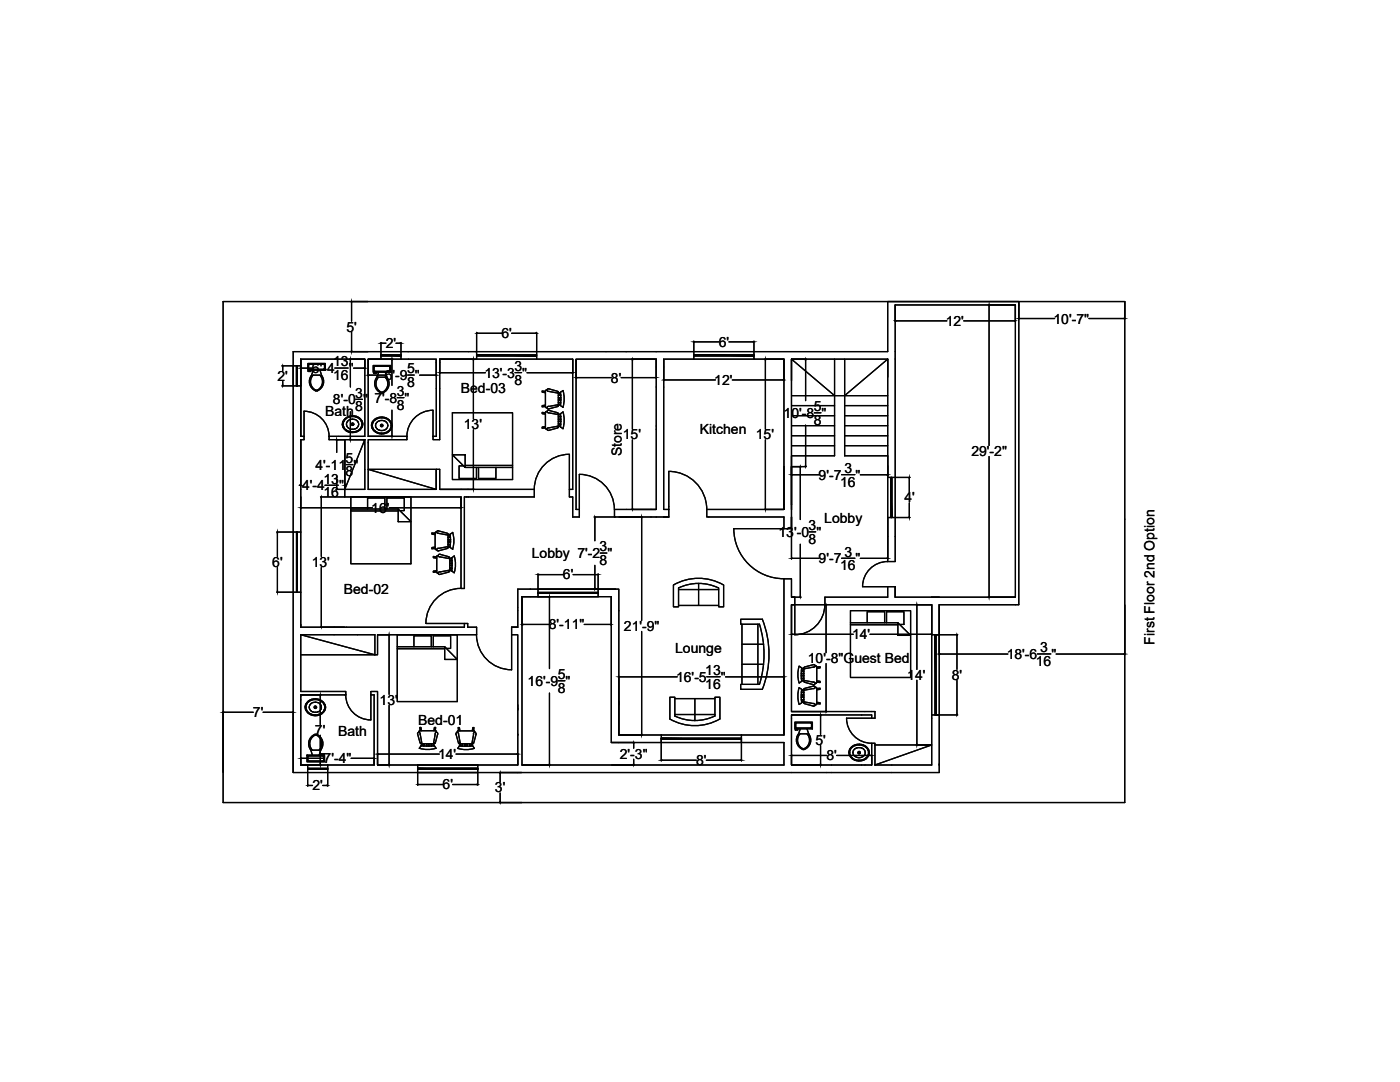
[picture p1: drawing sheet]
<svg xmlns="http://www.w3.org/2000/svg" width="279mm" height="216mm" viewBox="0 0 279 216" stroke-linecap="round" stroke-linejoin="round" font-family="sans-serif">
<!-- layer: 0 -->
<g fill="none" stroke="#000" stroke-width=".25">
<path d="M44.5 60.2h180v99.9h-180zM60 71.7v15.4h.7v.6h-.7v18.5h-1.5v-29.2h1.5v10.1M60 71.7v1.3h-1.5v-2.8h17.5v1.5h-2.5v15.4h7.7v.6h-7.7v10h13.6M60 71.7h12.8v15.4h-7.1v.6h7.1M80 70.2h15.1v1.5h-7.4v16h-1.3v-.6h.7v-15.4h-7.1zM107.1 70.2h31.4v1.5h-6v30h1v1.5h-10.9v-1.5h8.4v-30h-16v30h.6v1.5h-1.3v-4h-.7v-1.5h.7v-26h-7.2zM158 71.7h19.2M158 71.7l8.6 7.2M158 78.9h8.6M166.6 71.7v19.2h-8.6M168.6 71.7v19.2h8.6M168.6 78.9h8.6"/>
<path d="M177.2 71.7l-8.6 7.2h-2M177.2 60.2v10h-26.7v1.5h6v30h-15.5v1.5h15.5v2.3h1.5v-33.8M177.2 71.7v23.6h1.5v-34.5h23.9v58.4h-16.7M203.3 60.2v60.5h-15.9v6h-1.5v-6h-21.3v-1.5h12.6v-2.1h1.5v2.1h8.7M68.8 87.7v10l4-10M72.8 87.7v10h-4v1.5h23.2v18.2h.7v-18.2h13.9v-1.5h-18.9v-4h-14.2l13.6 4M87.1 93.7v4M158 88.9h8.6M158 86.9h8.6M158 84.9h8.6M158 82.9h8.6M158 80.9h8.6"/>
<path d="M168.6 88.9h8.6M168.6 86.9h8.6M168.6 84.9h8.6M168.6 82.9h8.6M168.6 80.9h8.6M58.5 118.2h1.5v7h32.7v-.8h.6v.8h1.8v1.5h-19.8v4h-.5l-14.8-4v11.3h9v.7h-9v13.9h1.4v1.5h-2.9zM177.2 103.3h1.5v8.7h-1.5zM60 126.7h14.8v4h-14.8M74 138h1.3v14.6h8v1.5h-17.9v-1.5h9.3v-13.9h-.7zM123.5 140v6.7h8.5v1.5h-10v-29.1h-2.6v-1.5h4.1v23M103.3 141.4v-14.7h-1.2v-1.5h1.2v-7.6h4.1v1.5h-3.2v33.5h52.3v-4.4h-8.5v-1.5h8.5v-31.2h1.5v3.7h.6v1.5h-.6v21.3h16.6v1.3h-5.7M103.3 141.7h.1"/>
<path d="M103.3 146.7h.1M103.3 140.6v12h-8v1.5h92.1v-11.4h-1.5v9.9h-11.3M174 143.3v-.6h-16v9.9h16v-4.3h.6v.3M174.6 148.6h11.3l-11.3 4M174.6 148.6v4M187.4 152.6h.1"/>
</g>
<!-- layer: Doors -->
<g fill="none" stroke="#000" stroke-width=".25">
<path d="M65.7 87.1a5 5 0 0 0-5-5v5M81.2 87.1a5.2 5.2 0 0 1 5.2-5.2v5.2M113.6 90.6a7 7 0 0 0-7 7M113.6 90.7v7M133.5 94.1a7.6 7.6 0 0 1 7.5 7.5M133.5 94.1v7.6M92 117.4a7 7 0 0 0-7 7M122.6 101.6a7 7 0 0 0-7-6.9v7M146.4 105.5a10 10 0 0 0 10 10M146.5 105.5h10M172.2 117.1h5M177.1 112a5 5 0 0 0-5 5.1"/>
<path d="M69 138.6a5 5 0 0 0 5 5.1v-5M85 124.4h7.7M95.1 126.6a7 7 0 0 0 7 7v-6.9M164.6 120.7a6 6 0 0 1-6 6v-6M168.9 143.3a5 5 0 0 0 5.1 5"/>
</g>
<!-- layer: Windows -->
<g fill="none" stroke="#000" stroke-width=".25">
<path d="M58.5 73v4M59.2 77v-4h.1v4M60 73v4M76 71.7h4M76 70.8h4v.2h-4M76 70.2h4M95.1 71.7h12M95.1 70.8h12M95.1 70.2h12M95.1 71h12M138.5 71.7h12M138.5 70.8h12v.2h-12z"/>
<path d="M138.5 70.2h12M177.2 95.3v8M177.8 95.3h.2v8h-.2zM178.7 95.3v8M58.5 106.2v12M59.2 106.2v12M59.3 106.2v12M60 106.2v12M107.4 119.1h12M107.4 118.4h12M107.4 117.6h12M107.4 118.2h12"/>
<path d="M185.9 126.7v16M186.6 126.7h.2v16h-.2zM187.4 126.7v16M61.4 153.3h4v.2h-4zM61.4 154.1h4M61.4 152.6h4M83.3 154.1h12M83.3 153.5h12M83.3 152.6h12M83.3 153.3h12M132 147.3h16v.2h-16zM132 146.7h16"/>
<path d="M132 148.2h16"/>
</g>
<g fill="#000" stroke="#000" stroke-width=".2">
<path d="M59.2 73l.1 4v-4zM59.2 73l.1 4h-.1z"/>
<path d="M59.2 73l.1 4v-4zM59.2 73l.1 4h-.1z"/>
<path d="M59.2 73l.1 4v-4zM59.2 73l.1 4h-.1z"/>
<path d="M59.2 73l.1 4v-4zM59.2 73l.1 4h-.1z"/>
<path d="M76 70.8l4 .2v-.2zM76 70.8l4 .2h-4z"/>
<path d="M76 70.8l4 .2v-.2zM76 70.8l4 .2h-4z"/>
<path d="M95.1 70.8l12 .2v-.2zM95.1 70.8l12 .2h-12z"/>
<path d="M95.1 70.8l12 .2v-.2zM95.1 70.8l12 .2h-12z"/>
<path d="M138.5 70.8l12 .2v-.2zM138.5 70.8l12 .2h-12z"/>
<path d="M138.5 70.8l12 .2v-.2zM138.5 70.8l12 .2h-12z"/>
<path d="M177.8 95.3l.2 8v-8zM177.8 95.3l.2 8h-.2z"/>
<path d="M177.8 95.3l.2 8v-8zM177.8 95.3l.2 8h-.2z"/>
<path d="M59.2 106.2l.1 12v-12zM59.2 106.2l.1 12h-.1z"/>
<path d="M59.2 106.2l.1 12v-12zM59.2 106.2l.1 12h-.1z"/>
<path d="M107.4 118.2l12 .2v-.2zM107.4 118.2l12 .2h-12z"/>
<path d="M107.4 118.2l12 .2v-.2zM107.4 118.2l12 .2h-12z"/>
<path d="M107.4 118.2l12 .2v-.2zM107.4 118.2l12 .2h-12z"/>
<path d="M107.4 118.2l12 .2v-.2zM107.4 118.2l12 .2h-12z"/>
<path d="M186.6 126.7l.2 16v-16zM186.6 126.7l.2 16h-.2z"/>
<path d="M186.6 126.7l.2 16v-16zM186.6 126.7l.2 16h-.2z"/>
<path d="M61.4 153.3l4 .2v-.2zM61.4 153.3l4 .2h-4z"/>
<path d="M61.4 153.3l4 .2v-.2zM61.4 153.3l4 .2h-4z"/>
<path d="M83.3 153.3l12 .2v-.2zM83.3 153.3l12 .2h-12z"/>
<path d="M83.3 153.3l12 .2v-.2zM83.3 153.3l12 .2h-12z"/>
<path d="M83.3 153.3l12 .2v-.2zM83.3 153.3l12 .2h-12z"/>
<path d="M83.3 153.3l12 .2v-.2zM83.3 153.3l12 .2h-12z"/>
<path d="M132 147.3l16 .2v-.2zM132 147.3l16 .2h-16z"/>
<path d="M132 147.3l16 .2v-.2zM132 147.3l16 .2h-16z"/>
</g>
<!-- layer: Dim -->
<g fill="none" stroke="#000" stroke-width=".25">
<path d="M56.3 73h2.2M56.3 77h2.2M56.4 73.1v.8M56.4 76.1v.7M60 71.7v1.9M60.2 73.5h2.1M66.8 73.4h2.7M69.8 71.7h3M69.9 71.8v5.4M70 70.2h3.4M70 60.2h3.4M70.2 60.3v3.8"/>
<path d="M70.2 66.3v3.7M70.6 73.5h2.1M71 79.7h1.3M72.8 71.7v1.9M73.5 71.7v3.3M73.5 71.7h4.9M73.6 74.9h3.2M76 68.3v1.8M76.2 68.5h.8M78.2 71.8v5.1M79 68.5h.9M79.3 79.3h1.3"/>
<path d="M80 68.3v1.8M81.4 74.8h1.3M83.7 74.9h3.2M87.1 71.7v3.3M87.7 71.7v2.8M87.8 71.7h6.8M87.9 74.4h9M94.5 71.8v11.8M95.1 66.3v3.8M95.3 66.5h4.8M102.1 66.5h4.8M102.8 74.4h1.3"/>
<path d="M105.2 74.4h8.9M107.1 66.3v3.8M114.3 71.7v2.8M115 71.7v3.8M115.1 75.3h6.9M124 75.3h6.8M126.1 71.7h4.8M126.2 71.8v13.8M131 71.7v3.8M132.5 71.7v4.3M132.6 75.8h10.2M138.5 68.1v2"/>
<path d="M138.6 68.2h4.9M145.5 68.2h4.8M146.1 75.8h10.2M150.5 68.1v2M152.6 71.7h3.8M152.8 71.8v13.8M156.5 71.7v4.3M158 71.7h2.9M160.8 71.8v8.1M178.7 60.9v3.3M178.8 64h10.2M192.3 64h10.2"/>
<path d="M197.2 60.8h5.4M197.4 61v27.9M202.6 60.9v3.3M203.3 60.2v3.5M203.5 63.6h7M217.3 63.6h7M224.5 60.2v3.5M59.7 96.8h.2M60 87.8v9.2M60 99.2v2.3M64 99.2h4.8M64.1 99.3v11.8"/>
<path d="M64.8 96.8h2.7M67 87.7h1.8M67 97.7h1.8M67.2 87.9v2.4M67.2 95.1v2.4M68.8 87.8v9.2M69 96.8h.1M69.1 92.7h1.3M69.8 87.7h3M69.9 82.2v5.4M73.5 87.1h4.9M78.2 81.8v5.1"/>
<path d="M87.1 93.7v4M87.8 97.7h6.8M92 99.2v2.3M94.5 85.8v11.7M126.2 87.8v13.7M152.8 87.8v13.7M156.5 93.1v7.6M158 91v9.7M158 93.1h2.9M158.1 94.7h5.3M159.7 93.3v10.4M160.8 84.8v8.2"/>
<path d="M162.5 82.4h1.3M168 94.7h2.6M171.7 94.7h5.3M177.2 91v3.9M178.7 95.3h2.9M181.5 95.4v2.8M197.4 91.1v27.9M55.2 106.2h3.3M55.2 118.2h3.3M55.4 106.3v4.8M55.4 113.3v4.7M60.2 101.3h14.1"/>
<path d="M64.1 113.3v11.7M77.7 101.3h14.2M104.2 119.1v5.7M104.2 119.1h5.6M107.4 114.5v3M107.5 114.7h4.9M109.7 119.2v14.2M114.4 114.7h4.8M118.6 103.2h4.2M118.6 117.6h4.2M118.7 103.3v4.6M118.7 112.8v4.6"/>
<path d="M119.4 114.5v3M119.8 110.4h1.3M122 119.1v5.7M123.5 103.2h4.7M126.1 101.7h4.8M128.1 103.3v20.5M152.6 101.7h3.8M158 103.2v8.4M158 119.2h1.9M158.1 111.4h5.3M159.7 108.6v10.4M161.5 106.1h1.3"/>
<path d="M168 111.4h2.6M171.7 111.4h5.3M177.2 103.3v8.3M178.7 103.3h2.9M181.5 100.3v2.8M197.2 119.2h5.4M60.1 138.7h4M63.9 138.8v5.8M64 125.2h4.8M75.4 126.7h2.4M77.7 126.8v11.7M104.3 124.6h5.3"/>
<path d="M109.7 138.3v14.2M111.4 135.8h1.3M116.6 124.6h5.2M123.5 134.9v11.7M123.6 135.1h11.6M128.1 126v20.5M141 135h2.7M144.8 135.1h11.5M156.5 134.9v11.7M158 120.7v6M158 120.7h7M158.1 126.6h12.2"/>
<path d="M164.9 120.8v9.4M164.9 132.4v9.4M173.6 126.6h12.2M182.8 120.7h3.1M183 120.8v12.8M183 135.7v12.8M185.9 120.7v6M186.8 126.7h4.3M187.4 120.7v10M187.6 130.5h13.5M191 126.8v6.8M191 135.8v6.7"/>
<path d="M207 130.5h2.7M210.8 130.5h13.5M224.5 120.7v10M44.5 142v12.1M44.7 142.1h5.8M52.5 142.1h5.9M58.5 142v12.1M60 151.2v1.4M60.1 152.6h4M60.2 151.3h4.4M61.4 154.2v2.7M61.5 156.7h.9"/>
<path d="M63.9 146.7v5.8M64.4 156.7h.8M65.4 154.2v2.7M70.1 151.3h4.4M74.7 151.2v1.4M75.3 150.3v2.3M75.4 152.6h2.4M75.5 150.5h12.2M77.7 140.8v11.7M83.3 154.2v2.5M83.5 156.5h4.8M90.3 156.5h4.9"/>
<path d="M91 150.5h12.2M95.3 154.2v2.5M99.6 154.1h4.5M99.8 154.3v1.8M99.8 158.2v1.8M103.3 150.3v2.3M104.2 152.6h5.6M122.1 152.6h4.5M122.1 148.2h4.5M123.5 146.7h4.7M126.5 148.3v1M126.5 151.5v1"/>
<path d="M132 147.5v4.3M132.1 151.7h6.9M141 151.7h6.8M148 147.5v4.3M158 150.6v2M158 152.6h5.9M158 142.7h5.9M158 142h7M158.1 150.7h6.9M163.8 142.8v3.8M163.8 148.8v3.7M167 150.7h6.8"/>
<path d="M174 150.6v2M182.8 148.6h3.1M186.8 142.7h4.3M99.6 160.1h4.5"/>
</g>
<g fill="#000" stroke="#000" stroke-width=".2">
<path d="M56.4 73v.1zM56.4 76.8v.2zM60 73.5h.2zM69.9 71.7v.1zM70.1 70l.1 .2zM70.2 60.2v.1zM72.7 73.4l.1 .1zM73.5 74.9l.1-.1zM76 68.5h.2zM78.2 71.7v.1zM79.9 68.5h.1zM86.9 74.8l.2 .1z"/>
<path d="M87.7 74.4h.2zM94.5 71.7v.1zM95.1 66.5h.2zM106.9 66.5h.2zM114.1 74.4h.2zM115 75.3h.1zM126.2 71.7l.1 .1zM130.8 75.3h.2zM132.5 75.8h.1zM138.5 68.2h.1zM150.3 68.2h.2zM152.8 71.7l-.1 .1z"/>
<path d="M156.3 75.8h.2zM160.8 71.7l-.1 .1zM178.7 64l.1 .1zM197.4 60.8v.2zM202.5 64h.1zM203.3 63.6l.2-.1zM224.3 63.5l.2 .1zM59.9 96.8h.1zM64.1 99.2v.1zM67.2 87.7v.2zM67.2 97.5v.2zM68.8 96.8h.2z"/>
<path d="M69.9 87.6v.1zM78.2 86.9v.2zM94.5 97.5v.2zM158 94.7h.1zM159.7 93.1l.1 .2zM160.7 93l.1 .1zM177 94.7h.2zM181.5 95.3v.1zM55.4 106.2l-.1 .1zM55.3 118l.1 .2zM60 101.3h.2zM91.9 101.3h.1z"/>
<path d="M107.4 114.7l.1-.1zM109.7 119.1v.1zM118.7 117.4v.2zM118.7 103.2l.1 .1zM119.2 114.6l.2 .1zM126.2 101.5v.2zM128.1 103.2v.1zM152.7 101.5l.1 .2zM158 111.4h.1zM159.7 119v.2zM177 111.4h.2zM181.5 103.1v.2z"/>
<path d="M197.4 119v.2zM63.9 138.7v.1zM64.1 125v.2zM77.7 126.7v.1zM104.2 124.6h.1zM121.8 124.6h.2zM123.5 135.1l.1-.1zM156.3 135l.2 .1zM158 126.6l.1-.1zM164.9 120.7v.1zM183 120.7v.1zM185.8 126.5l.1 .1z"/>
<path d="M187.4 130.5h.2zM191 126.7v.1zM224.3 130.5h.2zM44.5 142.1h.2zM58.4 142.1h.1zM60 151.3h.2zM61.4 156.7h.1zM63.9 152.5v.1zM65.2 156.7h.2zM74.5 151.3h.2zM75.3 150.5l.2-.1zM77.6 152.5l.1 .1z"/>
<path d="M83.3 156.5h.2zM95.2 156.5h.1zM99.8 154.1v.2zM99.8 160v.1zM103.2 150.4l.1 .1zM109.6 152.5l.1 .1zM126.5 148.2l-.1 .1zM126.4 152.5l.1 .1zM128 146.5l.1 .2zM132 151.7h.1zM147.8 151.7h.2zM158 150.7h.1z"/>
<path d="M163.8 142.7v.1zM163.7 152.5l.1 .1zM164.8 141.8l.1 .2zM173.8 150.7h.2zM183 148.5v.1zM191 142.5v.2z"/>
</g>
<!-- layer: Blocks -->
<g fill="none" stroke="#000" stroke-width=".25">
<path d="M61.4 72.5h3.5v1.4h-3.5zM61.6 72.9v.6M61.6 73.5l.1 .2h2.9M61.8 73.9h-.3v.2h.5v-.2M62.5 73.9l-.3 1a1.91 1.91 0 0 0 1.1 3.1M63.8 74.9a1.77 1.77 0 0 1-.7 2.9h-.2M63.9 74.9h-1.4a1.89 1.89 0 0 0 .4 2.9M63.9 73.9l.3 1a2.02 2.02 0 0 1-.9 3.1M64.6 72.7l.1 .2M64.6 72.7h-2.9l-.1 .2M64.7 73.5l-.1 .2M64.8 72.9v.6"/>
<path d="M74.5 72.9h3.5v1.4h-3.5zM74.6 73.3l.1 .7 .1 .1M74.8 73.1l-.2 .2M74.8 73.1h2.8l.2 .2M74.9 74.3l-.3 .1v.1h.4v-.2M75.6 75.3h1.3a1.77 1.77 0 0 1-.8 2.9 1.84 1.84 0 0 1-.5-2.9zM75.6 74.3l-.4 1a2.02 2.02 0 0 0 .8 3.1M76 78.4h.4M76.9 74.3l.3 1a2.02 2.02 0 0 1-.8 3.1M77.8 73.3l-.1 .8h-2.9M108.9 78.1l-.7-.1v.3l.7 .1M108.9 78v3.2l.1 .1"/>
<path d="M109.2 77.9l-.3 .1M109.2 77.7l.3-.1 1.9 .5v.3l-2-.3zM111.4 78.2v2.8M111.4 79.9h.5M111.4 79.4h.5M111.4 79.3h.5M111.4 79.8h.5M111.8 78.3l.6-.4 .2 1.7-.3 1.7-.4-.4zM111.9 78.4l-.5 .1M111.9 78.4h-.5M111.9 78.8h-.5M111.9 78.9h-.5"/>
<path d="M68.6 85.2a2.06 2.06 0 0 0 2.5 .9M68.9 83.5a2.23 2.23 0 0 1 3.3 .5M68.9 83.5a1.64 1.64 0 0 0-.3 2 1.64 1.64 0 0 0 1.8 .8 2.03 2.03 0 0 0 1.9-1.1M69.2 85l.7 .6M69.2 84.3v.7M69.5 83.9a1.26 1.26 0 0 1 1.3-.2 1.26 1.26 0 0 1 .8 1.1 1.24 1.24 0 0 1-1.7 .8M69.5 83.9l-.3 .4M70 99.2h12v13.3h-12zM70.2 84.7h.3M70.4 84.5v.3M71.7 83.5a1.85 1.85 0 0 0-2.1-.3 1.85 1.85 0 0 0-1 1.8v.2M71.7 83.5a1.39 1.39 0 0 1 .4 1.7"/>
<path d="M72.1 85.2l-.4 .5-.6 .4M72.2 84l.2 .6-.1 .6M74.4 85.4a2.1 2.1 0 0 0 3.1 .6M74.9 83.8a1.39 1.39 0 0 0-.5 1.7M75.5 83.5a2.27 2.27 0 0 1 2 .3M75.5 83.5l-.6 .3M75.7 84a1.02 1.02 0 0 0-.7 1.2 1.02 1.02 0 0 0 1.3 .7l.3-.1M75.7 84l.7-.1 .7 .3M76 84.9h.4M76.2 84.7v.4M77.1 84.2l.2 .3M77.3 84.5v.8"/>
<path d="M77.3 85.3l-.6 .5M77.5 83.8a1.31 1.31 0 0 1 .4 1.7M77.7 83.8a2.07 2.07 0 0 0-2.2-.5 2.07 2.07 0 0 0-1.3 1.8 2.11 2.11 0 0 0 2 1.5 2.11 2.11 0 0 0 2-1.6l-.1-.7-.4-.5M77.9 85.5l-.4 .5M90.3 82.4h12v13.3h-12zM90.3 90.8h2.5v2.5zM92.5 93h-.9v2.5h3.5v-2.2M92.8 92.9h9.5M92.8 93.3h9.5M95.5 93.3v2.2h3.5v-2.2M108.9 85.1l-.7 .1v.3l.7-.1M108.9 82.4l-.7-.1v.2l.7 .1"/>
<path d="M108.9 80.8l-.7 .1v.3l.7-.1M109.2 82.1l-.3 .2v3.2l.3 .1M109.2 81.3l-.2 .1M109.2 85.5l2.2-.5v.4l-1.9 .5-.3-.1zM109.2 82l.3-.1 1.9 .5v.3l-2-.3zM109.5 81.1l-.3 .2 .2 .3 2-.5v-.3l-1.9 .3M111.4 82.5v2.8M111.4 84.6l.5 .1M111.4 84.1h.5M111.4 83.7h.5M111.4 83.6h.5M111.4 84.6h.5"/>
<path d="M111.4 84h.5M111.4 85h.5M111.4 85l.5 .1M111.4 80.3l.5 .1M111.4 80.3h.5M111.4 80.7l.5 .1M111.4 80.8h.5M111.9 82.7l-.5 .1M111.9 82.6l-.5 .1M111.9 83.1l-.1 2.1 .6 .3M111.9 83.1h-.5M111.9 83.1l-.5 .1"/>
<path d="M112.3 82.2l.3 1.7-.3 1.6M112.4 82.2l-.6 .3 .1 .6M70 102h9.5M70 101.6h9.5M73.4 101.6v-2.2h3.4v2.2M77.2 101.6v-2.2h3.5v2.5h-.9M79.5 101.6l2.5 2.5h-2.5zM86.8 109.2l-.6 .1v.2l.6-.1M86.8 106.4l-.6-.1v.3l.6 .1M87.2 113.9l-.7 .1v.2l.7-.1M87.2 111.1l-.7-.1v.3l.7 .1M87.2 106.2l-.4 .1v3.2l.4 .2"/>
<path d="M87.2 109.5l2.1-.4v.3l-1.8 .5-.3-.1zM87.2 106l.3-.1 1.8 .5v.4l-2-.4zM87.5 110.9l-.3 .1v3.2l.3 .1M87.5 114.2l2.2-.4v.3l-1.9 .5-.3-.1zM87.5 110.7l.3-.1 1.9 .5v.4l-2.1-.4zM89.4 106.5l-.1 2.8M89.4 108.7h.5M89.4 108.2h.5M89.4 107.8h.5M89.4 107.7h.5M89.4 108.6l.5 .1M89.4 108.1h.5"/>
<path d="M89.4 109l.5 .1M89.4 109.1l.4 .1M89.7 111.2v2.8M89.7 113.4h.5M89.7 112.9h.5M89.7 112.5h.5M89.7 112.4h.5M89.7 113.3l.5 .1M89.7 112.8h.5M89.7 113.7l.5 .1M89.7 113.8l.5 .1M89.8 106.6l.1 .6"/>
<path d="M89.8 109.3l.6 .3M89.8 106.7l-.4 .1M89.9 106.8h-.5M89.9 107.2l-.1 2M89.9 107.1l-.5 .1M89.9 107.2l-.5 .1M90.1 111.3l.1 .6M90.2 111.3l.5-.4 .2 1.7-.2 1.7M90.2 111.5h-.5M90.2 111.4l-.5 .1M90.2 111.9l-.1 2 .5 .4M90.2 111.9h-.5"/>
<path d="M90.2 111.8l-.5 .1M90.3 106.2l.3 1.7-.3 1.7M90.4 106.2l-.6 .4M135.4 117.6h8M139.4 116.4v4.4M143.4 117.3v3.8h1v-4.4a10 10 0 0 0-10 0v4.4h1v-3.8a9.2 9.2 0 0 1 8 0M61.5 139.9a2.25 2.25 0 0 1 3.3 .7M61.5 139.9a1.61 1.61 0 0 0-.5 1.8 1.61 1.61 0 0 0 1.6 1.1 2.07 2.07 0 0 0 2.2-1M63.7 139.7a2.06 2.06 0 0 0-2.5 .8M63.7 139.7a1.49 1.49 0 0 1 1.1 1.7 1.49 1.49 0 0 1-1.7 1.2 1.63 1.63 0 0 1-1.9-2.1M79.3 126.7h12v13.3h-12zM79.3 129.4h9.4"/>
<path d="M79.3 129h9.4M82.6 129v-2.1h3.5v2.1M86.5 129v-2.1h3.4v2.5h-.8M88.7 129l2.6 2.6h-2.6zM134.7 139.4h8M135.4 120.8h8M138.7 139.4v4.4M148.1 132.6h4.3M148.1 128.6h4.3M148.1 124.6v12M151.2 124.6v12M152.1 123.6a19 19 0 0 1 0 14"/>
<path d="M152.2 123.6h-4.4v1h3.8a20.2 20.2 0 0 1 0 12h-3.8v1h4.4M159.5 132.9l-.3 1.7 .3 1.7M159.5 137.2l-.3 1.7 .3 1.6M159.5 132.9l.5 .4v2.6l-.5 .4M159.5 137.2l.5 .3v2.7l-.5 .4M159.9 134.4h.5M159.9 134.8h.5M159.9 134.9h.5M159.9 138.6h.5M159.9 139.1h.5M159.9 138.7h.5M159.9 133.8l.5 .1"/>
<path d="M159.9 133.9l.5 .1M159.9 138.1h.5M159.9 138.2h.5M160 133.4l.4 .1M160 137.7l.4 .1M160 133.4h.4M160 137.6l.4 .1M160.4 135.3l-.5 .1M160.4 135.4h-.5M160.4 135.7l-.4 .1M160.4 135.8l-.4 .1M160.4 139.6h-.5"/>
<path d="M160.4 139.7h-.5M160.4 140l-.4 .1M160.5 133.1l1.8-.5 .4 .3-.2 .2-2 .3zM160.5 135.8l2 .3 .2 .3-.4 .2-1.8-.5zM160.5 137.4l1.8-.5 .4 .2-.2 .3-2 .3zM160.5 133.2v2.8M160.5 137.5v2.8M162.7 136.3l.1 .1M162.8 132.9l.2 .1v1.6v1.6l-.2 .1M162.8 137.2l.2 .1v3.2M162.8 132.9h-.1M162.8 137.2h-.1"/>
<path d="M163 133.1l.7-.1v.3l-.7 .1M163 135.9h.7v.3l-.7-.1M163 137.4l.7-.1v.3h-.7M169.7 121.8h12v13.4h-12zM169.7 124.7h9.5M169.7 124.3h9.5M173.1 124.3v-2.2h3.4v2.2M176.9 124.3v-2.2h3.5v2.5h-.9M179.2 124.3l2.5 2.5h-2.5zM61.3 150.7h3.5v1.3h-3.5zM61.8 141.5l.3 .3M61.8 140.7a1.22 1.22 0 0 1 1.5-.6 1.22 1.22 0 0 1 .8 1.4 1.4 1.4 0 0 1-2.1 .3"/>
<path d="M61.8 140.7v.8M62.7 146.8a1.89 1.89 0 0 0-.4 2.9h1.4M62.7 146.8a1.51 1.51 0 0 1 1.4 2.2l-.4 .7M62.8 141.1h.3M62.9 141v.3M63.2 146.5a2.02 2.02 0 0 1 .8 3.2l-.3 1M63.2 146.5a1.91 1.91 0 0 0-1.2 3.2l.3 1M64.2 150.7v-.3h.5v.2l-.3 .1M64.4 150.8l.2 .1v.8l-.2 .1M64.4 150.8l-2.9 .1-.1 .8 .2 .1h2.8M64.8 140.6l.2 .6-.2 .6M83.3 146.5l.3-.4 .2 .4"/>
<path d="M83.3 146.5l.6 1.8h.3l-.3-1.8M83.9 145.8l-.1-.6h.2l.1 .6M84 148.3h2.7M84 148.8h2.7M84 148.8l-.3 .5 1.6 .3 1.7-.3-.3-.5M84.2 148.4l-.1 .4M84.3 148.4l-.1 .4M84.6 148.4l-.1 .5M84.7 148.4l-.1 .5M85.1 148.4v.5M85.2 148.4v.5M85.5 148.4v.5"/>
<path d="M85.6 148.4v.5M86 148.4l.1 .5M86.1 148.4l.1 .5M86.4 148.4l.1 .4M86.5 148.4l.1 .4M86.6 145.8l.1-.6h.2v.6M86.9 145.8l.2 .3M86.9 145.8h-3.1l-.2 .3M86.9 146.2h.4l.1 .3-.5 1.8h-.4zM91.1 146.2l.4 .1 .4 2h-.4l-.5-1.8zM91.4 145.8l-.1 .3M91.4 145.8h3.2l.1 .3"/>
<path d="M91.5 145.8l-.1-.6h.3l.1 .6M91.6 148.3h2.8M91.7 148.8l2 .1M91.7 148.8l-.4 .5 1.7 .3 1.7-.3M91.9 148.4l-.1 .4M91.9 148.4v.5M92.3 148.4l-.1 .5M92.3 148.4v.5M92.8 148.4v.5M92.9 148.4v.5M93.2 148.4v.5M93.3 148.4v.5"/>
<path d="M93.7 148.4v.5M93.7 148.9l.6-.1 .4 .5M93.8 148.4v.5M94.1 148.4l.1 .4M94.2 148.4l.1 .4M94.3 145.8l.1-.6h.2l-.1 .6M94.5 146.5l.2-.4 .3 .2-.5 2h-.3l.3-1.8M134.7 142.9a9.2 9.2 0 0 0 8 0M134.7 142.9v-3.8h-1v4.4a10.1 10.1 0 0 0 10 0v-4.4h-1v3.8M134.7 142.6h8M158.6 144.1h3.5v1.3h-3.5zM158.8 144.3h3l.1 .8-.1 .2-2.9-.1z"/>
<path d="M159 145.4l-.3 .1v.2h.5v-.3M159.4 146.4a2.02 2.02 0 0 0 .8 3.1M159.7 146.4a1.77 1.77 0 0 0 .8 3 1.84 1.84 0 0 0 .5-3M159.7 146.4h1.4M159.7 145.4l-.3 1M160.2 149.6h.3M160.4 140.1h-.4M160.5 140.1l2 .3 .2 .2-.4 .3-1.8-.5zM161.1 145.4l.3 1M161.4 146.4a2.02 2.02 0 0 1-.9 3.1M162.7 140.6h.1M163 140.5l-.2 .1"/>
<path d="M163 140.1l.7 .1v.3l-.7-.1M169.7 149.6a1.61 1.61 0 0 0 .4 1.6 1.61 1.61 0 0 0 1.6 .5l.5-.1M170 151.3a2.38 2.38 0 0 0 2.9 .1M170 149a1.43 1.43 0 0 0 0 2.3M170.3 149.8a.96 .96 0 0 0 .7 1.3M170.7 148.6l-.6 .3M170.7 148.6l.8-.1 .8 .2M171.3 150.2h.3M171.5 150v.4M172 149.3l-.4-.1a1.34 1.34 0 0 0-1.3 .6M172 149.2a1.02 1.02 0 0 1 .6 1.4 1.02 1.02 0 0 1-1.3 .6l-.3-.1M172.2 148.8a2.06 2.06 0 0 0-2.5 .8"/>
<path d="M172.2 148.8l.6 .3M172.3 148.7a1.55 1.55 0 0 1 1.1 1.2 1.55 1.55 0 0 1-.6 1.5M172.8 149.1l.4 .5M173.2 149.6l.1 .6-.1 .6M173.2 150.8l-.4 .5-.6 .3"/>
<circle cx="70.4" cy="84.6" r=".16"/>
<circle cx="70.4" cy="84.6" r=".24"/>
<circle cx="76.2" cy="84.9" r=".24"/>
<circle cx="76.2" cy="84.9" r=".16"/>
<circle cx="62.9" cy="141.1" r=".16"/>
<circle cx="62.9" cy="141.1" r=".24"/>
<circle cx="171.5" cy="150.2" r=".16"/>
<circle cx="171.5" cy="150.2" r=".24"/>
</g>
<g font-size="2.8">
<text x="188.7" y="65">12'</text>
<text x="210.2" y="64.6">10'-7&quot;</text>
<text x="69.1" y="66.2">5'</text>
<text x="77" y="69.5">2'</text>
<text x="100.1" y="67.5">6'</text>
<text x="143.4" y="69.2">6'</text>
<text x="55.4" y="76">2'</text>
<text x="62.2" y="74.4">6'-4</text>
<text x="66.5" y="73.1">13</text>
<text x="66.5" y="75.8">16</text>
<text x="69.6" y="74.4">&quot;</text>
<text x="76.8" y="75.8">6'-9 &quot;&quot;</text>
<text x="76.8" y="75.8">6'-9</text>
<text x="81.2" y="74.5">5</text>
<text x="81.3" y="77.2">8</text>
<text x="96.7" y="75.4">13'-3 &quot;&quot;</text>
<text x="96.7" y="75.4">13'-3</text>
<text x="102.7" y="74">3</text>
<text x="102.7" y="76.7">8</text>
<text x="121.9" y="76.3">8'</text>
<text x="142.6" y="76.8">12'</text>
<text x="64.9" y="83.1">Bath</text>
<text x="66.4" y="80.7">8'-0 &quot;&quot;</text>
<text x="66.4" y="80.7">8'-0</text>
<text x="70.9" y="79.3">3</text>
<text x="70.9" y="82.1">8</text>
<text x="74.7" y="80.3">7'-8 &quot;&quot;</text>
<text x="74.7" y="80.3">7'-8</text>
<text x="79.2" y="79">3</text>
<text x="79.2" y="81.7">8</text>
<text x="92" y="78.3">Bed-03</text>
<text x="156.4" y="83.4">10'-8 &quot;&quot;</text>
<text x="156.4" y="83.4">10'-8</text>
<text x="162.4" y="82">5</text>
<text x="92.6" y="85.7">13'</text>
<text x="124.3" y="87.6">15'</text>
<text x="139.7" y="86.7">Kitchen</text>
<text x="150.8" y="87.6">15'</text>
<text x="162.4" y="84.7">8</text>
<text x="63" y="93.7">4'-11</text>
<text x="69" y="92.4">5</text>
<text x="69" y="95.1">8</text>
<text x="70.5" y="93.7">&quot;</text>
<text x="124.1" y="91.1" transform="rotate(-90 124.1 91.1)">Store</text>
<text x="163.4" y="95.7">9'-7</text>
<text x="168.5" y="94.4">3</text>
<text x="170.8" y="95.7">&quot;</text>
<text x="193.9" y="91">29'-2&quot;</text>
<text x="60.3" y="97.8">4'-4</text>
<text x="64.6" y="96.5">13</text>
<text x="64.6" y="99.2">16</text>
<text x="67.7" y="97.8">&quot;</text>
<text x="167.7" y="97.1">16</text>
<text x="180.5" y="100.3">4'</text>
<text x="74.1" y="102.3">16'</text>
<text x="155.4" y="107.1">13'-0 &quot;&quot;</text>
<text x="155.4" y="107.1">13'-0</text>
<text x="161.4" y="105.8">3</text>
<text x="164.5" y="104.3">Lobby</text>
<text x="54.3" y="113.1">6'</text>
<text x="62.2" y="113.1">13'</text>
<text x="106.1" y="111.4">Lobby 7'-2 &quot;&quot;</text>
<text x="106.1" y="111.4">Lobby 7'-2</text>
<text x="119.7" y="110">3</text>
<text x="119.7" y="112.7">8</text>
<text x="161.4" y="108.5">8</text>
<text x="163.4" y="112.4">9'-7</text>
<text x="167.7" y="113.8">16</text>
<text x="168.5" y="111.1">3</text>
<text x="170.8" y="112.4">&quot;</text>
<text x="68.6" y="118.6">Bed-02</text>
<text x="112.3" y="115.6">6'</text>
<text x="109.5" y="125.6">8'-11&quot;</text>
<text x="124.5" y="125.9">21'-9&quot;</text>
<text x="134.7" y="130.3">Lounge</text>
<text x="170" y="127.6">14'</text>
<text x="200.9" y="131.5">18'-6</text>
<text x="207.6" y="130.2">3</text>
<text x="209.8" y="131.5">&quot;</text>
<text x="230.4" y="128.7" transform="rotate(-90 230.4 128.7)">First Floor 2nd Option</text>
<text x="105.3" y="136.8">16'-9 &quot;&quot;</text>
<text x="105.3" y="136.8">16'-9</text>
<text x="111.3" y="135.5">5</text>
<text x="134.9" y="136">16'-5</text>
<text x="140.8" y="134.7">13</text>
<text x="140.8" y="137.4">16</text>
<text x="143.9" y="136">&quot;</text>
<text x="161.2" y="132.3">10'-8&quot;Guest Bed</text>
<text x="181.1" y="135.7">14'</text>
<text x="190" y="135.6">8'</text>
<text x="206.7" y="132.9">16</text>
<text x="50.5" y="143.1">7'</text>
<text x="75.7" y="140.6">13'</text>
<text x="111.3" y="138.2">8</text>
<text x="62.9" y="146.7">7'</text>
<text x="67.5" y="146.9">Bath</text>
<text x="83.5" y="144.6">Bed-01</text>
<text x="162.7" y="148.6">5'</text>
<text x="64.6" y="152.3">7'-4&quot;</text>
<text x="87.4" y="151.5">14'</text>
<text x="123.7" y="151.4">2'-3&quot;</text>
<text x="138.9" y="152.7">8'</text>
<text x="164.9" y="151.7">8'</text>
<text x="62.4" y="157.7">2'</text>
<text x="88.3" y="157.5">6'</text>
<text x="98.8" y="158.1">3'</text>
</g>
</svg>
